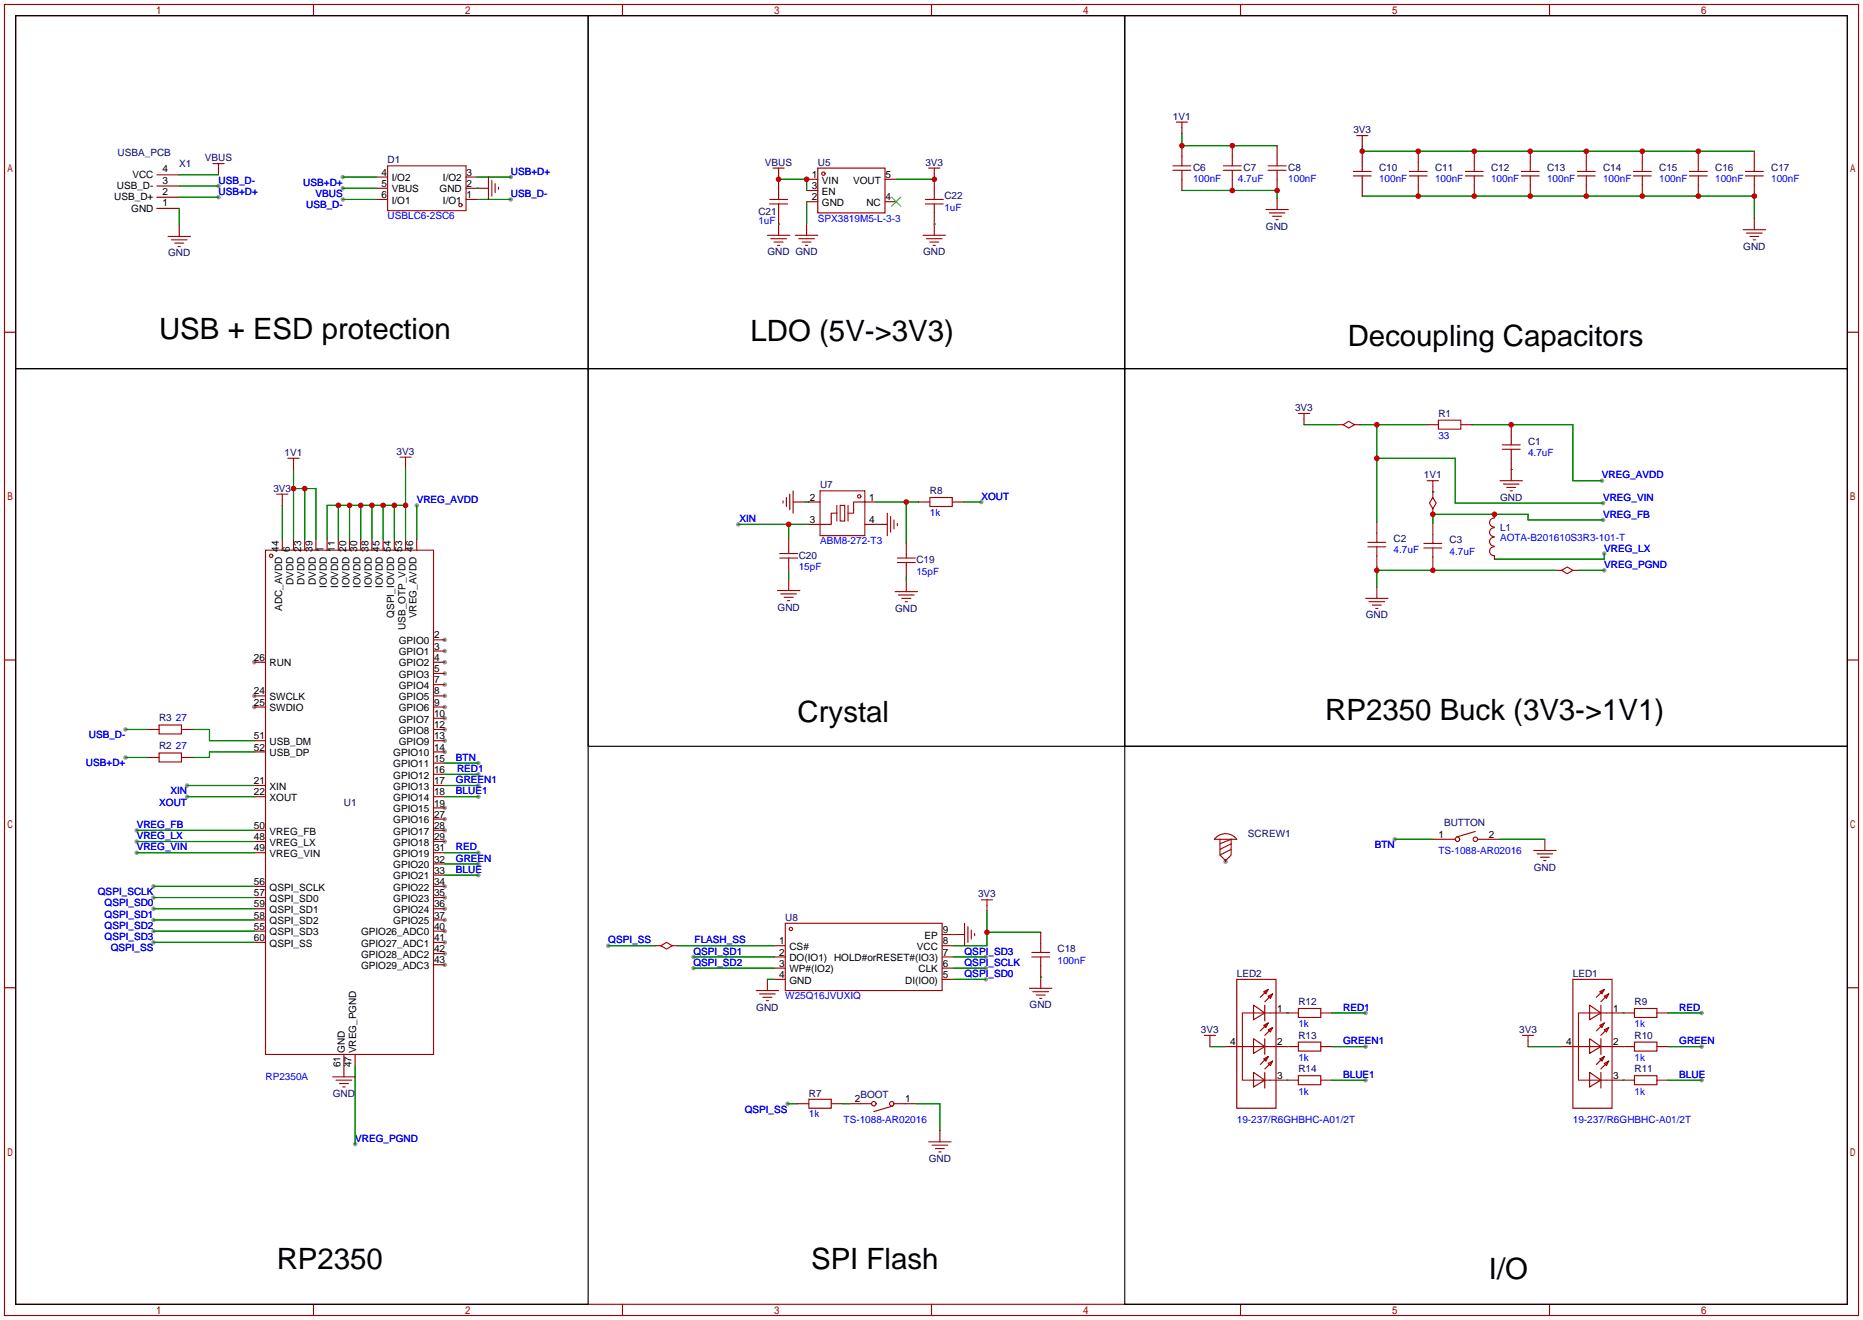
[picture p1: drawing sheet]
<svg xmlns="http://www.w3.org/2000/svg" width="422mm" height="299mm" viewBox="0 0 422 299" stroke-linecap="round" stroke-linejoin="round" font-family="sans-serif">
<g fill="#999">
<circle cx="57.7" cy="150.1" r=".51"/>
<circle cx="57.7" cy="157.7" r=".51"/>
<circle cx="57.7" cy="160.3" r=".51"/>
<circle cx="100.8" cy="218.7" r=".51"/>
<circle cx="100.8" cy="216.2" r=".51"/>
<circle cx="100.8" cy="213.6" r=".51"/>
<circle cx="100.8" cy="211.1" r=".51"/>
<circle cx="100.8" cy="208.5" r=".51"/>
<circle cx="100.8" cy="206" r=".51"/>
<circle cx="100.8" cy="203.5" r=".51"/>
<circle cx="100.8" cy="200.9" r=".51"/>
<circle cx="100.8" cy="190.8" r=".51"/>
<circle cx="100.8" cy="188.2" r=".51"/>
<circle cx="100.8" cy="185.7" r=".51"/>
<circle cx="100.8" cy="183.1" r=".51"/>
<circle cx="100.8" cy="170.4" r=".51"/>
<circle cx="100.8" cy="167.9" r=".51"/>
<circle cx="100.8" cy="165.4" r=".51"/>
<circle cx="100.8" cy="162.8" r=".51"/>
<circle cx="100.8" cy="160.3" r=".51"/>
<circle cx="100.8" cy="157.7" r=".51"/>
<circle cx="100.8" cy="155.2" r=".51"/>
<circle cx="100.8" cy="152.7" r=".51"/>
<circle cx="100.8" cy="150.1" r=".51"/>
<circle cx="100.8" cy="147.6" r=".51"/>
<circle cx="100.8" cy="145" r=".51"/>
<circle cx="277.9" cy="195.3" r=".51"/>
<circle cx="94.5" cy="114.6" r=".51"/>
<circle cx="31" cy="188.2" r=".51"/>
<circle cx="31" cy="190.8" r=".51"/>
<circle cx="31" cy="193.3" r=".51"/>
<circle cx="80.5" cy="259.3" r=".51"/>
<circle cx="363.2" cy="109" r=".51"/>
<circle cx="363.5" cy="114" r=".51"/>
<circle cx="363.5" cy="117.9" r=".51"/>
<circle cx="363.7" cy="125.5" r=".51"/>
<circle cx="363.7" cy="129.3" r=".51"/>
<circle cx="49.5" cy="44.7" r=".51"/>
<circle cx="28.4" cy="165.4" r=".51"/>
<circle cx="28.4" cy="171.7" r=".51"/>
<circle cx="178.6" cy="250.2" r=".51"/>
<circle cx="34.8" cy="203.5" r=".51"/>
<circle cx="34.8" cy="200.9" r=".51"/>
<circle cx="34.8" cy="211.1" r=".51"/>
<circle cx="34.8" cy="213.6" r=".51"/>
<circle cx="34.8" cy="206" r=".51"/>
<circle cx="34.8" cy="208.5" r=".51"/>
<circle cx="42.4" cy="178.1" r=".51"/>
<circle cx="42.4" cy="180.6" r=".51"/>
<circle cx="316.2" cy="190.2" r=".51"/>
<circle cx="77.7" cy="42.7" r=".51"/>
<circle cx="115.8" cy="40.1" r=".51"/>
<circle cx="77.7" cy="40.1" r=".51"/>
<circle cx="115.8" cy="45.2" r=".51"/>
<circle cx="77.7" cy="45.2" r=".51"/>
<circle cx="49.5" cy="42.2" r=".51"/>
<circle cx="385.8" cy="229.6" r=".51"/>
<circle cx="385.8" cy="237.2" r=".51"/>
<circle cx="385.8" cy="244.9" r=".51"/>
<circle cx="108.5" cy="193.3" r=".51"/>
<circle cx="108.5" cy="195.8" r=".51"/>
<circle cx="108.5" cy="198.4" r=".51"/>
<circle cx="108.5" cy="175.5" r=".51"/>
<circle cx="167.4" cy="118.9" r=".51"/>
<circle cx="222.5" cy="113.8" r=".51"/>
<circle cx="309.6" cy="229.6" r=".51"/>
<circle cx="309.6" cy="237.2" r=".51"/>
<circle cx="309.6" cy="244.9" r=".51"/>
<circle cx="108.5" cy="173" r=".51"/>
<circle cx="108.5" cy="178.1" r=".51"/>
<circle cx="108.5" cy="180.6" r=".51"/>
<circle cx="223.5" cy="216.9" r=".51"/>
<circle cx="223.5" cy="219.5" r=".51"/>
<circle cx="223.5" cy="222" r=".51"/>
<circle cx="137.9" cy="214.4" r=".51"/>
<circle cx="157.2" cy="216.9" r=".51"/>
<circle cx="157.2" cy="219.5" r=".51"/>
</g>
<g fill="none" stroke="#a10000" stroke-width=".25">
<path d="M1 1h420.4v297.2h-420.4zM3.6 3.6h415.2v292.1h-415.2zM71.1 1v2.6M141.1 1v2.6M211.2 1v2.6M281.3 1v2.6M351.3 1v2.6M35.6 39.6h5M48.3 37.1h2.5M49.5 37.1v2.5M87.9 37.6h17.8v10.2h-17.8zM175.3 38.1h2.5"/>
<path d="M176.5 38.1v7.1M185.4 38.1h15.3v10.2h-15.3zM210.6 38.1h2.5M211.8 38.1v7.1M265.9 37.6h4.1M265.9 38.6h4.1M266.7 27.7h2.5M268 27.7v2.5M268 33v4.6M268 38.6v4.6M277.4 37.6h4M277.4 38.6h4"/>
<path d="M279.4 33v4.6M279.4 38.6v4.6M287.5 37.6h4.1M287.5 38.6h4.1M289.6 33v4.6M289.6 38.6v4.6M306.8 38.9h4.1M306.8 39.9h4.1M307.6 30.7h2.5M308.9 30.7v2.6M308.9 34.3v4.6M308.9 39.9v4.6"/>
<path d="M319.5 38.9h4.1M319.5 39.9h4.1M321.6 34.3v4.6M321.6 39.9v4.6M332.2 38.9h4.1M332.2 39.9h4.1M334.3 34.3v4.6M334.3 39.9v4.6M344.9 38.9h4.1M344.9 39.9h4.1M347 34.3v4.6M347 39.9v4.6"/>
<path d="M357.6 38.9h4.1M357.6 39.9h4.1M359.7 34.3v4.6M359.7 39.9v4.6M370.3 38.9h4.1M370.3 39.9h4.1M372.4 34.3v4.6M372.4 39.9v4.6M383 38.9h4.1M383 39.9h4.1M385.1 34.3v4.6M385.1 39.9v4.6"/>
<path d="M395.7 38.9h4.1M395.7 39.9h4.1M397.8 34.3v4.6M397.8 39.9v4.6M35.6 47.2h5M35.6 44.7h5M35.6 42.2h5M38.1 53.6h5.1M38.9 54.4h3.5M39.6 55.1h2.1M40.4 55.9h.5M40.6 51.1v2.5"/>
<path d="M85.3 45.2h2.6M85.3 42.7h2.6M85.3 40.1h2.6M105.7 45.2h2.5M105.7 42.7h5M105.7 40.1h2.5M110.7 40.1v5.1M111.5 40.9v3.6M112.3 41.7v2M113 42.4v.5M174 53.3h5.1M174.5 45.2h4.1"/>
<path d="M174.5 46.2h4.1M174.8 54.1h3.5M175.5 54.9h2M176.3 55.6h.5M176.5 46.2v7.1M180.3 53.3h5.1M181.1 54.1h3.6M181.9 54.9h2M182.6 55.6h.5M182.9 40.6h2.5M182.9 45.7h2.5M182.9 43.2h2.5"/>
<path d="M182.9 50.8v2.5M200.7 40.6h2.5M200.7 45.7h2.5M209.3 53.3h5.1M209.8 45.2h4.1M209.8 46.2h4.1M210.1 54.1h3.5M210.8 54.9h2.1M211.6 55.6h.5M211.8 46.2v7.1M287 47.5h5.1M287.8 48.3h3.5"/>
<path d="M288.5 49h2.1M289.3 49.8h.5M289.6 45v2.5M395.2 52.1h5.1M396 52.8h3.5M396.7 53.6h2.1M397.5 54.4h.5M397.8 49.5v2.6M1 75.3h2.6M418.8 75.3h2.6M294.4 93.7h2.5M295.7 93.7v2.6"/>
<path d="M303.3 96.3h1.2M304.5 96.3l1.3-.8 1.3 .8-1.3 .7zM307.1 96.3h1.3M323.6 96.3h2.5M326.1 95.2h5.1v2.1h-5.1zM331.2 96.3h2.6M342.6 96.3v4.5M62.7 112h2.6M64 112v2.6M65.3 103.9h2.5M66.5 103.9v2.5M90.7 103.6h2.5"/>
<path d="M91.9 103.6v2.6M177.5 113.5v.5M178.3 112.8v2M179.1 112v3.6M179.8 113.8h2.6M179.8 111.3v5M183.4 113.8h2.5M185.9 111.3h10.2v10.1h-10.2zM189.7 116.3h-1.2v2.6h-5.1M189.7 114.6v3.5M190.5 114.6h1v3.5h-1zM192.3 114.6v3.5"/>
<path d="M196.1 118.9h5.1M198.6 113.8h-5.1v2.5h-1.2M201.2 116.3v5.1M201.9 117.1v3.5M202.7 117.9v2M203.5 118.6v.5M208.3 113.8h2.5M210.8 112.8h5.1v2h-5.1zM215.9 113.8h2.5M312.2 118.4v4.5M323.6 109h2.5M324.9 112.8l.7 1.2-.7 1.3-.8-1.3z"/>
<path d="M324.9 109v3.8M324.9 115.3v1.3M324.9 118.6v4.6M338.8 119.6a1.01 1.01 0 0 0-1.1 1 1.01 1.01 0 0 0 1.1 1M338.8 117.4a1.01 1.01 0 0 0-1.1 1 1.01 1.01 0 0 0 1.1 1.1M338.8 116.6v.7M340.1 109h5.1M340.6 100.8h4.1M340.6 101.9h4.1M340.9 109.7h3.5M341.6 110.5h2.1M342.4 111.3h.5"/>
<path d="M342.6 101.9v7.1M60.2 124.7h38.1v114.3h-38.1zM64 122.2v2.5M66.5 122.2v2.5M69.1 122.2v2.5M71.6 122.2v2.5M74.2 122.2v2.5M76.7 122.2v2.5M79.2 122.2v2.5M81.8 122.2v2.5M84.3 122.2v2.5M86.9 122.2v2.5"/>
<path d="M89.4 122.2v2.5M91.9 122.2v2.5M94.5 122.2v2.5M176.3 133.9h5.1M176.8 126.5h4M176.8 125.5h4M177 134.6h3.6M177.8 135.4h2M178.6 136.1h.5M178.8 122.2v3.3M178.8 126.5v3.3M178.8 131.3v2.6"/>
<path d="M202.9 134.1h5.1M203.5 127.5h4M203.5 126.5h4M203.7 134.9h3.6M204.5 135.6h2M205.2 136.4h.5M205.5 123.2v3.3M205.5 127.5v3.3M205.5 131.6v2.5M309.6 135.6h5.1M310.1 122.9h4.1M310.1 124h4.1"/>
<path d="M310.4 136.4h3.5M311.1 137.2h2.1M311.9 137.9h.5M312.2 124v4.5M312.2 133.1v2.5M322.8 123.2h4.1M322.8 124.2h4.1M324.9 124.2v4.6M338.8 123.9a1.01 1.01 0 0 0-1.1 1 1.01 1.01 0 0 0 1.1 1.1M338.8 121.8a1.01 1.01 0 0 0-1.1 1 1.01 1.01 0 0 0 1.1 1M338.8 126v.7M352.8 129.3h1.3"/>
<path d="M354.1 129.3l1.2-.8 1.3 .8-1.3 .7zM356.6 129.3h1.3M1 149.6h2.6M57.7 150.1h2.5M57.7 157.7h2.5M98.3 150.1h2.5M98.3 157.7h2.5M98.3 155.2h2.5M98.3 152.7h2.5M98.3 147.6h2.5M98.3 145h2.5M418.8 149.6h2.6"/>
<path d="M33.5 165.4h2.6M33.5 171.7h2.6M36.1 170.7h5v2h-5zM36.1 164.3h5v2.1h-5zM41.1 165.4h2.6M41.1 171.7h2.6M57.7 160.3h2.5M57.7 167.9h2.5M57.7 170.4h2.5M57.7 178.1h2.5M98.3 160.3h2.5M98.3 167.9h2.5"/>
<path d="M98.3 170.4h2.5M98.3 178.1h2.5M98.3 175.5h2.5M98.3 173h2.5M98.3 165.4h2.5M98.3 162.8h2.5M57.7 180.6h2.5M57.7 188.2h2.5M57.7 190.8h2.5M57.7 193.3h2.5M98.3 180.6h2.5M98.3 188.2h2.5"/>
<path d="M98.3 190.8h2.5M98.3 193.3h2.5M98.3 198.4h2.5M98.3 195.8h2.5M98.3 185.7h2.5M98.3 183.1h2.5M275.8 189.8a3.2 3.2 0 0 1 4.6 .4h-5.1zM276.6 190.2v3.6l1.3 1.3 1.2-1.3v-3.6l-2.5 1.1M277.9 194.8v.5M279.1 191.3l-2.5 1.2M279.1 192.5l-2.5 1.3M324.9 190.2h5"/>
<path d="M334.5 188.5l-4.3 1.2M335 190.2h5.1M347.7 192.8h5.1M348.5 193.5h3.5M349.2 194.3h2.1M350 195.1h.5M350.3 190.2v2.6M57.7 200.9h2.5M57.7 203.5h2.5M57.7 206h2.5M57.7 208.5h2.5M57.7 211.1h2.5"/>
<path d="M57.7 213.6h2.5M98.3 200.9h2.5M98.3 203.5h2.5M98.3 206h2.5M98.3 208.5h2.5M98.3 211.1h2.5M98.3 213.6h2.5M98.3 218.7h2.5M98.3 216.2h2.5M148.6 214.4h1.3M149.9 214.4l1.2-.8 1.3 .8-1.3 .7zM152.4 214.4h1.3"/>
<path d="M175.5 214.4h2.6M175.5 216.9h2.6M175.5 219.5h2.6M178.1 209.3h35.5v15.2h-35.5zM213.6 214.4h2.6M213.6 216.9h2.6M213.6 219.5h2.6M213.6 211.8h5.1M218.7 209.3v5.1M219.5 210.1v3.5M220.2 210.8v2.1M221 211.6v.5"/>
<path d="M222.5 204h2.5M223.8 204v2.5M233.9 216.9h4.1M233.9 215.9h4.1M236 211.3v4.6M236 216.9v7.1M1 223.9h2.6M78 239v5.1M80.5 239v2.6M171.4 224.5h5.1M172.2 225.3h3.6M173 226.1h2"/>
<path d="M173.7 226.8h.5M174 222v2.5M175.5 222h2.6M213.6 222h2.6M233.4 224h5.1M234.2 224.8h3.5M234.9 225.6h2.1M235.7 226.3h.5M273 234.7h2.6M274.3 234.7v2.5M277.9 237.2h16.5M280.4 222h8.9v29.2h-8.9z"/>
<path d="M284.2 235.5l2.6 1.7-2.6 1.6zM284.2 227.8l2.6 1.8-2.6 1.5zM286.5 232.4l1-.5-.5 1zM286.5 224.8l1-.5-.5 1zM286.8 227.8v3.6M286.8 235.5v3.5M287.5 233.4l1-.5-.5 1zM287.5 225.8l1-.5-.5 1zM287.5 239.5l-1.7 1.8M287.5 231.9l-1.7 1.8M287.5 224.3l-1.7 1.8M288.5 232.9l-1.7 1.8"/>
<path d="M288.5 225.3l-1.7 1.8M294.4 228.6h5.1v2h-5.1zM294.4 236.2h5.1v2.1h-5.1zM294.4 229.6h-12.7v15.3h12.7M299.5 237.2h2.5M299.5 229.6h2.5M345.2 234.7h2.5M346.5 234.7v2.5M354.1 237.2h16.5M356.6 222h8.9v29.2h-8.9zM360.4 235.5l2.6 1.7-2.6 1.6zM360.4 227.8l2.6 1.8-2.6 1.5z"/>
<path d="M362.7 232.4l1-.5-.5 1zM362.7 224.8l1-.5-.5 1zM363 227.8v3.6M363 235.5v3.5M363.7 233.4l1-.5-.5 1zM363.7 225.8l1-.5-.5 1zM363.7 239.5l-1.8 1.8M363.7 231.9l-1.8 1.8M363.7 224.3l-1.8 1.8M364.7 232.9l-1.7 1.8M364.7 225.3l-1.7 1.8M370.6 228.6h5.1v2h-5.1z"/>
<path d="M370.6 236.2h5.1v2.1h-5.1zM370.6 229.6h-12.7v15.3h12.7M375.7 237.2h2.5M375.7 229.6h2.5M418.8 223.9h2.6M75.4 244.1h5.1M76.2 244.9h3.6M77 245.6h2M77.7 246.4h.5M180.8 250.2h2.6M183.4 249.2h5.1v2h-5.1zM188.5 250.2h2.5"/>
<path d="M192.5 250.2h5.1M202.4 250.7l-4.3 1.3M202.7 250.2h5.1M210.6 258.8h5M211.3 259.6h3.6M213.1 256.3v2.5M284.2 243.1l2.6 1.8-2.6 1.5zM286.5 240l1-.5-.5 1zM286.8 243.1v3.5M287.5 241l1-.5-.5 1.1zM288.5 240.5l-1.7 1.8M294.4 243.8h5.1v2.1h-5.1z"/>
<path d="M299.5 244.9h2.5M360.4 243.1l2.6 1.8-2.6 1.5zM362.7 240l1-.5-.5 1zM363 243.1v3.5M363.7 241l1-.5-.5 1.1zM364.7 240.5l-1.7 1.8M370.6 243.8h5.1v2.1h-5.1zM375.7 244.9h2.5M212.1 260.3h2M212.9 261.1h.5M71.1 295.7v2.5M141.1 295.7v2.5"/>
<path d="M211.2 295.7v2.5M281.3 295.7v2.5M351.3 295.7v2.5"/>
<circle cx="186.7" cy="39.4" r=".38"/>
<circle cx="104.4" cy="46.5" r=".38"/>
<circle cx="194.8" cy="112.5" r=".38"/>
<circle cx="61.5" cy="126" r=".38"/>
<circle cx="330.5" cy="190.2" r=".51"/>
<circle cx="334.5" cy="190.2" r=".51"/>
<circle cx="179.3" cy="210.6" r=".38"/>
<circle cx="198.1" cy="250.2" r=".51"/>
<circle cx="202.2" cy="250.2" r=".51"/>
</g>
<g fill="none" stroke="#008700" stroke-width=".25">
<path d="M40.6 39.6h8.9M268 30.2v2.8h21.6M308.9 33.3v1h88.9M40.6 47.2v3.9M40.6 44.7h8.9M40.6 42.2h8.9M77.7 42.7h7.6M77.7 40.1h7.6M77.7 45.2h7.6M108.2 42.7h.1M108.2 40.1h7.6M108.2 45.2h7.6"/>
<path d="M176.5 50.8h.1M176.5 40.6h6.4v2.6M182.9 45.7v5.1M203.2 40.6h8.6M211.8 50.8h.1M268 43.2h21.6v1.8M308.9 44.5h88.9v5M295.7 96.3h7.6M308.4 96.3h15.2M312.2 96.3v22.1M333.8 96.3h22.8v12.7h6.6M64 114.6v7.6"/>
<path d="M66.5 110.7h5.1v11.5M66.5 106.4v15.8M69.1 110.7v11.5M76.7 114.6v7.6M79.2 114.6v7.6M81.8 114.6v7.6M84.3 114.6v7.6M86.9 114.6v7.6M89.4 114.6v7.6M91.9 114.6h-17.7v7.6M91.9 106.2v16M94.5 114.6v7.6"/>
<path d="M167.4 118.9h16M178.8 118.9v3.3M182.4 113.8h1M198.6 118.9h.1M198.6 113.8h9.7M205.5 113.8v9.4M218.4 113.8h4.1M312.2 103.9h17.7v10.1h33.6M324.9 111.5h.1M342.6 106.4h.1M363.5 117.9h-17v-1.3h-21.6v2M178.8 129.8v1.5"/>
<path d="M205.5 130.8v.8M312.2 128.5v4.6M312.2 129.3h40.6M324.9 128.8v.5M357.9 129.3h5.8M363.7 125.5v1.2h-24.9M28.4 165.4h5.1M28.4 171.7h5.1M42.4 178.1h15.3M43.7 165.4h3.8v2.5h10.2M57.7 170.4h-10.2v1.3h-3.8M100.8 178.1h7.7"/>
<path d="M100.8 175.5h7.7M100.8 173h7.7M31 188.2h26.7M31 190.8h26.7M31 193.3h26.7M42.4 180.6h15.3M100.8 193.3h7.7M100.8 180.6h7.7M100.8 195.8h7.7M100.8 198.4h7.7M316.2 190.2h8.7M340.1 190.2h10.2"/>
<path d="M34.8 203.5h22.9M34.8 200.9h22.9M34.8 211.1h22.9M34.8 213.6h22.9M34.8 206h22.9M34.8 208.5h22.9M137.9 214.4h10.7M153.7 214.4h21.8M157.2 216.9h18.3M157.2 219.5h18.3M216.2 211.8h.1M216.2 216.9h7.3"/>
<path d="M216.2 219.5h7.3M223.8 206.5v7.9h-7.6M223.8 211.3h12.2M174 222h1.5M216.2 222h7.3M236 221.5h.1M274.3 237.2h3.6M291.8 237.2h.1M291.8 229.6h.1M302 237.2h7.6M302 229.6h7.6M346.5 237.2h7.6"/>
<path d="M368 229.6h.1M368 237.2h.1M378.2 237.2h7.6M378.2 229.6h7.6M78 241.6h.1M80.5 241.6v17.7M178.6 250.2h2.2M191 250.2h1.5M207.8 250.2h5.3v6.1M291.8 244.9h.1M302 244.9h7.6M368 244.9h.1"/>
<path d="M378.2 244.9h7.6"/>
</g>
<path d="M3.6 3.6h129.7v80h-129.7zM133.3 3.6h121.7v80h-121.7zM255 3.6h163.8v80h-163.8zM3.6 83.6h129.7v212.1h-129.7zM133.3 83.6h121.7v85.6h-121.7zM255 83.6h163.8v85.6h-163.8zM255 169.2h163.8v126.5h-163.8z" fill="none" stroke="#000" stroke-width=".25"/>
<path d="M202.2 44.7l2 2M204.2 44.7l-2 2" fill="none" stroke="#3c3" stroke-width=".25"/>
<g fill="#c00">
<circle cx="342.6" cy="96.3" r=".63"/>
<circle cx="312.2" cy="103.9" r=".63"/>
<circle cx="312.2" cy="96.3" r=".63"/>
<circle cx="312.2" cy="129.3" r=".63"/>
<circle cx="324.9" cy="129.3" r=".63"/>
<circle cx="324.9" cy="116.6" r=".63"/>
<circle cx="338.8" cy="116.6" r=".63"/>
<circle cx="69.1" cy="110.7" r=".63"/>
<circle cx="66.5" cy="110.7" r=".63"/>
<circle cx="397.8" cy="44.4" r=".63"/>
<circle cx="385.1" cy="44.4" r=".63"/>
<circle cx="372.4" cy="44.4" r=".63"/>
<circle cx="359.7" cy="44.4" r=".63"/>
<circle cx="347" cy="44.4" r=".63"/>
<circle cx="334.3" cy="44.4" r=".63"/>
<circle cx="321.6" cy="44.4" r=".63"/>
<circle cx="308.9" cy="34.3" r=".63"/>
<circle cx="321.6" cy="34.3" r=".63"/>
<circle cx="334.3" cy="34.3" r=".63"/>
<circle cx="347" cy="34.3" r=".63"/>
<circle cx="359.7" cy="34.3" r=".63"/>
<circle cx="372.4" cy="34.3" r=".63"/>
<circle cx="385.1" cy="34.3" r=".63"/>
<circle cx="279.4" cy="33" r=".63"/>
<circle cx="268" cy="33" r=".63"/>
<circle cx="289.6" cy="43.2" r=".63"/>
<circle cx="279.4" cy="43.2" r=".63"/>
<circle cx="205.5" cy="113.8" r=".63"/>
<circle cx="178.8" cy="118.9" r=".63"/>
<circle cx="211.8" cy="40.6" r=".63"/>
<circle cx="182.9" cy="40.6" r=".63"/>
<circle cx="176.5" cy="40.6" r=".63"/>
<circle cx="89.4" cy="114.6" r=".63"/>
<circle cx="91.9" cy="114.6" r=".63"/>
<circle cx="86.9" cy="114.6" r=".63"/>
<circle cx="84.3" cy="114.6" r=".63"/>
<circle cx="81.8" cy="114.6" r=".63"/>
<circle cx="79.2" cy="114.6" r=".63"/>
<circle cx="76.7" cy="114.6" r=".63"/>
<circle cx="223.8" cy="211.3" r=".63"/>
</g>
<g font-size="6.7">
<text x="36.1" y="76.9">USB + ESD protection</text>
<text x="170.2" y="77.4">LDO (5V-&gt;3V3)</text>
<text x="305.6" y="78.4">Decoupling Capacitors</text>
<text x="180.8" y="163.8">Crystal</text>
<text x="300.5" y="163.2">RP2350 Buck (3V3-&gt;1V1)</text>
<text x="62.7" y="287.7">RP2350</text>
<text x="183.9" y="287.7">SPI Flash</text>
<text x="337.6" y="290">I/O</text>
</g>
<g font-size="2.3" fill="#000080">
<text x="266" y="27.1">1V1</text>
<text x="26.7" y="35.3">USBA_PCB</text>
<text x="306.8" y="30.2">3V3</text>
<text x="40.6" y="37.8">X1</text>
<text x="46.4" y="36.5">VBUS</text>
<text x="87.9" y="37">D1</text>
<text x="173.4" y="37.6">VBUS</text>
<text x="185.4" y="37.6">U5</text>
<text x="209.8" y="37.6">3V3</text>
<text x="270.5" y="38.8">C6</text>
<text x="281.9" y="38.8">C7</text>
<text x="292.1" y="38.8">C8</text>
<text x="312.7" y="38.8">C10</text>
<text x="325.4" y="38.8">C11</text>
<text x="338.1" y="38.8">C12</text>
<text x="350.8" y="38.8">C13</text>
<text x="363.5" y="38.8">C14</text>
<text x="376.2" y="38.8">C15</text>
<text x="388.9" y="38.8">C16</text>
<text x="401.6" y="38.8">C17</text>
<text x="214.1" y="45.2">C22</text>
<text x="172" y="48.7">C21</text>
<text x="287" y="52">GND</text>
<text x="38.1" y="58.1">GND</text>
<text x="174" y="57.9">GND GND</text>
<text x="209.3" y="57.9">GND</text>
<text x="395.2" y="56.6">GND</text>
<text x="293.6" y="93.2">3V3</text>
<text x="326.1" y="94.5">R1</text>
<text x="346.5" y="100.8">C1</text>
<text x="64.5" y="103.3">1V1</text>
<text x="89.9" y="103.1">3V3</text>
<text x="62" y="111.5">3V3</text>
<text x="185.9" y="110.7">U7</text>
<text x="210.8" y="112">R8</text>
<text x="322.8" y="108.4">1V1</text>
<text x="340.1" y="113.5">GND</text>
<text x="316" y="122.9">C2</text>
<text x="328.7" y="123.2">C3</text>
<text x="340.1" y="120.4">L1</text>
<text x="181.1" y="126.7">C20</text>
<text x="207.8" y="127.7">C19</text>
<text x="176.3" y="138.4">GND</text>
<text x="203" y="138.6">GND</text>
<text x="309.6" y="140.2">GND</text>
<text x="36.1" y="163.5">R3</text>
<text x="36.1" y="169.9">R2</text>
<text x="78" y="182.6">U1</text>
<text x="283" y="189.7">SCREW1</text>
<text x="327.4" y="187.2">BUTTON</text>
<text x="347.7" y="197.3">GND</text>
<text x="221.8" y="203.4">3V3</text>
<text x="178.1" y="208.8">U8</text>
<text x="239.8" y="215.9">C18</text>
<text x="280.4" y="221.5">LED2</text>
<text x="356.6" y="221.5">LED1</text>
<text x="294.4" y="227.8">R12</text>
<text x="370.6" y="227.8">R9</text>
<text x="171.5" y="229.1">GND</text>
<text x="233.4" y="228.6">GND</text>
<text x="272.3" y="234.2">3V3</text>
<text x="294.4" y="235.4">R13</text>
<text x="344.4" y="234.2">3V3</text>
<text x="370.6" y="235.4">R10</text>
<text x="294.4" y="243">R14</text>
<text x="370.6" y="243">R11</text>
<text x="75.5" y="248.6">GND</text>
<text x="183.4" y="248.6">R7</text>
<text x="195.1" y="248.9">BOOT</text>
<text x="210.6" y="263.4">GND</text>
</g>
<g font-size="2.3">
<text x="30" y="40.4">VCC</text>
<text x="36.8" y="41.6">3</text>
<text x="36.8" y="39.1">4</text>
<text x="86.5" y="39.8">4</text>
<text x="88.8" y="41.1">I/O2</text>
<text x="100.4" y="41.1">I/O2</text>
<text x="105.8" y="39.8">3</text>
<text x="184" y="40.3">1</text>
<text x="186.4" y="41.6">VIN</text>
<text x="193.4" y="41.6">VOUT</text>
<text x="200.8" y="40.3">5</text>
<text x="25.9" y="45.4">USB_D+</text>
<text x="26.5" y="42.9">USB_D-</text>
<text x="29.8" y="48">GND</text>
<text x="36.8" y="46.7">1</text>
<text x="36.8" y="44.2">2</text>
<text x="86.5" y="42.4">5</text>
<text x="86.5" y="44.9">6</text>
<text x="88.8" y="43.6">VBUS</text>
<text x="88.8" y="46.2">I/O1</text>
<text x="99.7" y="43.6">GND</text>
<text x="100.4" y="46.2">I/O1</text>
<text x="105.8" y="44.9">1</text>
<text x="105.8" y="42.4">2</text>
<text x="184" y="45.4">2</text>
<text x="184" y="42.9">3</text>
<text x="186.4" y="46.7">GND</text>
<text x="186.4" y="44.1">EN</text>
<text x="196.4" y="46.7">NC</text>
<text x="200.8" y="45.4">4</text>
<text x="183.7" y="113.5">2</text>
<text x="197.1" y="113.5">1</text>
<text x="183.7" y="118.6">3</text>
<text x="197.1" y="118.6">4</text>
<text x="63.2" y="125.1" transform="rotate(-90 63.2 125.1)">44</text>
<text x="65.8" y="125.1" transform="rotate(-90 65.8 125.1)">6</text>
<text x="68.3" y="125.1" transform="rotate(-90 68.3 125.1)">23</text>
<text x="70.8" y="125.1" transform="rotate(-90 70.8 125.1)">39</text>
<text x="73.4" y="125.1" transform="rotate(-90 73.4 125.1)">1</text>
<text x="75.9" y="125.1" transform="rotate(-90 75.9 125.1)">11</text>
<text x="78.5" y="125.1" transform="rotate(-90 78.5 125.1)">20</text>
<text x="81" y="125.1" transform="rotate(-90 81 125.1)">30</text>
<text x="83.5" y="125.1" transform="rotate(-90 83.5 125.1)">38</text>
<text x="86.1" y="125.1" transform="rotate(-90 86.1 125.1)">45</text>
<text x="88.6" y="125.1" transform="rotate(-90 88.6 125.1)">54</text>
<text x="91.2" y="125.1" transform="rotate(-90 91.2 125.1)">53</text>
<text x="93.7" y="125.1" transform="rotate(-90 93.7 125.1)">46</text>
<text x="66.5" y="132.6" transform="rotate(-90 66.5 132.6)">DVDD</text>
<text x="69.1" y="132.6" transform="rotate(-90 69.1 132.6)">DVDD</text>
<text x="71.6" y="132.6" transform="rotate(-90 71.6 132.6)">DVDD</text>
<text x="74.1" y="133.3" transform="rotate(-90 74.1 133.3)">IOVDD</text>
<text x="76.7" y="133.3" transform="rotate(-90 76.7 133.3)">IOVDD</text>
<text x="79.2" y="133.3" transform="rotate(-90 79.2 133.3)">IOVDD</text>
<text x="81.8" y="133.3" transform="rotate(-90 81.8 133.3)">IOVDD</text>
<text x="84.3" y="133.3" transform="rotate(-90 84.3 133.3)">IOVDD</text>
<text x="86.8" y="133.3" transform="rotate(-90 86.8 133.3)">IOVDD</text>
<text x="64" y="138.5" transform="rotate(-90 64 138.5)">ADC_AVDD</text>
<text x="89.4" y="140" transform="rotate(-90 89.4 140)">QSPI_IOVDD</text>
<text x="91.9" y="142.8" transform="rotate(-90 91.9 142.8)">USB_OTP_VDD</text>
<text x="94.5" y="140.1" transform="rotate(-90 94.5 140.1)">VREG_AVDD</text>
<text x="57.5" y="149.8">26</text>
<text x="90.4" y="148.5">GPIO1</text>
<text x="90.4" y="146">GPIO0</text>
<text x="98.4" y="149.8">4</text>
<text x="98.4" y="147.3">3</text>
<text x="98.4" y="144.7">2</text>
<text x="61.1" y="151.1">RUN</text>
<text x="90.4" y="153.6">GPIO3</text>
<text x="90.4" y="151.1">GPIO2</text>
<text x="98.4" y="154.9">7</text>
<text x="98.4" y="152.3">5</text>
<text x="57.5" y="157.4">24</text>
<text x="57.5" y="160">25</text>
<text x="61.1" y="158.7">SWCLK</text>
<text x="61.1" y="161.2">SWDIO</text>
<text x="90.4" y="161.2">GPIO6</text>
<text x="90.4" y="158.7">GPIO5</text>
<text x="90.4" y="156.2">GPIO4</text>
<text x="98.4" y="160">9</text>
<text x="98.4" y="157.4">8</text>
<text x="57.5" y="167.6">51</text>
<text x="90.4" y="166.3">GPIO8</text>
<text x="90.4" y="163.8">GPIO7</text>
<text x="98.4" y="167.6">13</text>
<text x="98.4" y="165">12</text>
<text x="98.4" y="162.5">10</text>
<text x="57.5" y="170.1">52</text>
<text x="61.1" y="168.9">USB_DM</text>
<text x="61.1" y="171.4">USB_DP</text>
<text x="89.2" y="173.9">GPIO11</text>
<text x="89.2" y="171.4">GPIO10</text>
<text x="90.4" y="168.9">GPIO9</text>
<text x="98.4" y="172.7">15</text>
<text x="98.4" y="170.1">14</text>
<text x="57.5" y="177.7">21</text>
<text x="61.1" y="179">XIN</text>
<text x="89.2" y="179">GPIO13</text>
<text x="89.2" y="176.5">GPIO12</text>
<text x="98.4" y="177.7">17</text>
<text x="98.4" y="175.2">16</text>
<text x="57.5" y="180.3">22</text>
<text x="61.1" y="181.6">XOUT</text>
<text x="89.2" y="184.1">GPIO15</text>
<text x="89.2" y="181.6">GPIO14</text>
<text x="98.4" y="185.4">27</text>
<text x="98.4" y="182.8">19</text>
<text x="98.4" y="180.3">18</text>
<text x="57.5" y="187.9">50</text>
<text x="57.5" y="190.4">48</text>
<text x="61.1" y="189.2">VREG_FB</text>
<text x="61.1" y="191.7">VREG_LX</text>
<text x="89.2" y="191.7">GPIO18</text>
<text x="89.2" y="189.2">GPIO17</text>
<text x="89.2" y="186.6">GPIO16</text>
<text x="98.4" y="190.4">29</text>
<text x="98.4" y="187.9">28</text>
<text x="326.1" y="189.9">1</text>
<text x="337.6" y="189.9">2</text>
<text x="57.5" y="193">49</text>
<text x="61.1" y="194.3">VREG_VIN</text>
<text x="89.2" y="196.8">GPIO20</text>
<text x="89.2" y="194.3">GPIO19</text>
<text x="98.4" y="195.5">32</text>
<text x="98.4" y="193">31</text>
<text x="57.5" y="200.6">56</text>
<text x="57.5" y="203.1">57</text>
<text x="61.1" y="201.9">QSPI_SCLK</text>
<text x="89.2" y="201.9">GPIO22</text>
<text x="89.2" y="199.3">GPIO21</text>
<text x="98.4" y="203.1">35</text>
<text x="98.4" y="200.6">34</text>
<text x="98.4" y="198.1">33</text>
<text x="57.5" y="205.7">59</text>
<text x="57.5" y="208.2">58</text>
<text x="61.1" y="204.4">QSPI_SD0</text>
<text x="61.1" y="207">QSPI_SD1</text>
<text x="61.1" y="209.5">QSPI_SD2</text>
<text x="89.2" y="209.5">GPIO25</text>
<text x="89.2" y="207">GPIO24</text>
<text x="89.2" y="204.4">GPIO23</text>
<text x="98.4" y="208.2">37</text>
<text x="98.4" y="205.7">36</text>
<text x="57.5" y="210.8">55</text>
<text x="57.5" y="213.3">60</text>
<text x="61.1" y="212">QSPI_SD3</text>
<text x="61.1" y="214.6">QSPI_SS</text>
<text x="81.9" y="214.6">GPIO27_ADC1</text>
<text x="81.9" y="212">GPIO26_ADC0</text>
<text x="98.4" y="215.8">42</text>
<text x="98.4" y="213.3">41</text>
<text x="98.4" y="210.8">40</text>
<text x="176.7" y="214.1">1</text>
<text x="179" y="215.3">CS#</text>
<text x="207.9" y="215.3">VCC</text>
<text x="209.6" y="212.8">EP</text>
<text x="213.7" y="214.1">8</text>
<text x="213.7" y="211.5">9</text>
<text x="81.9" y="219.7">GPIO29_ADC3</text>
<text x="81.9" y="217.1">GPIO28_ADC2</text>
<text x="98.4" y="218.4">43</text>
<text x="176.7" y="216.6">2</text>
<text x="176.7" y="219.1">3</text>
<text x="176.7" y="221.7">4</text>
<text x="179" y="217.9">DO(IO1) HOLD#orRESET#(IO3)</text>
<text x="179" y="220.4">WP#(IO2)</text>
<text x="208.3" y="220.4">CLK</text>
<text x="213.7" y="221.7">5</text>
<text x="213.7" y="219.1">6</text>
<text x="213.7" y="216.6">7</text>
<text x="179" y="223">GND</text>
<text x="205.2" y="223">DI(IO0)</text>
<text x="289.6" y="229.3">1</text>
<text x="365.8" y="229.3">1</text>
<text x="78.2" y="238.7" transform="rotate(-90 78.2 238.7)">GND</text>
<text x="80.7" y="238.7" transform="rotate(-90 80.7 238.7)">VREG_PGND</text>
<text x="278.9" y="236.9">4</text>
<text x="289.6" y="236.9">2</text>
<text x="355.1" y="236.9">4</text>
<text x="365.8" y="236.9">2</text>
<text x="77.2" y="241.9" transform="rotate(-90 77.2 241.9)">61</text>
<text x="79.7" y="241.9" transform="rotate(-90 79.7 241.9)">47</text>
<text x="289.6" y="244.5">3</text>
<text x="365.8" y="244.5">3</text>
<text x="193.8" y="249.9">2</text>
<text x="205.2" y="249.9">1</text>
</g>
<g font-size="2.3" fill="#00f">
<text x="49.5" y="41.6">USB_D-</text>
<text x="115.8" y="39.6">USB+D+</text>
<text x="270.5" y="41.4">100nF</text>
<text x="280.7" y="41.4">4.7uF</text>
<text x="292.1" y="41.4">100nF</text>
<text x="312.7" y="41.4">100nF</text>
<text x="325.4" y="41.4">100nF</text>
<text x="338.1" y="41.4">100nF</text>
<text x="350.8" y="41.4">100nF</text>
<text x="363.5" y="41.4">100nF</text>
<text x="376.2" y="41.4">100nF</text>
<text x="388.9" y="41.4">100nF</text>
<text x="401.6" y="41.4">100nF</text>
<text x="49.5" y="44.2">USB+D+</text>
<text x="68.8" y="42.1">USB+D+</text>
<text x="69.4" y="47.2">USB_D-</text>
<text x="71.5" y="44.7">VBUS</text>
<text x="115.8" y="44.7">USB_D-</text>
<text x="214.1" y="47.7">1uF</text>
<text x="87.9" y="49.7">USBLC6-2SC6</text>
<text x="172" y="50.8">1uF</text>
<text x="185.4" y="50.3">SPX3819M5-L-3-3</text>
<text x="326.1" y="99.5">33</text>
<text x="346.5" y="103.3">4.7uF</text>
<text x="222.5" y="113.2">XOUT</text>
<text x="363.2" y="108.4">VREG_AVDD</text>
<text x="363.5" y="113.5">VREG_VIN</text>
<text x="94.5" y="114">VREG_AVDD</text>
<text x="167.6" y="118.3">XIN</text>
<text x="210.8" y="117.1">1k</text>
<text x="363.5" y="117.3">VREG_FB</text>
<text x="185.9" y="123.4">ABM8-272-T3</text>
<text x="316" y="125.4">4.7uF</text>
<text x="328.7" y="125.7">4.7uF</text>
<text x="340.1" y="122.6">AOTA-B201610S3R3-101-T</text>
<text x="363.7" y="125.2">VREG_LX</text>
<text x="181.1" y="129.3">15pF</text>
<text x="207.8" y="130.3">15pF</text>
<text x="363.7" y="128.7">VREG_PGND</text>
<text x="20.1" y="167.4">USB_D-</text>
<text x="39.9" y="163.5">27</text>
<text x="19.5" y="173.7">USB+D+</text>
<text x="39.9" y="169.9">27</text>
<text x="103.4" y="172.4">BTN</text>
<text x="103.4" y="177.5">GREEN1</text>
<text x="103.6" y="175">RED1</text>
<text x="36.1" y="182.6">XOUT</text>
<text x="38.6" y="180.1">XIN</text>
<text x="103.4" y="180.1">BLUE1</text>
<text x="31" y="187.7">VREG_FB</text>
<text x="31" y="190.2">VREG_LX</text>
<text x="31" y="192.8">VREG_VIN</text>
<text x="103.4" y="192.8">RED</text>
<text x="103.4" y="195.3">GREEN</text>
<text x="103.4" y="197.8">BLUE</text>
<text x="311.7" y="192.2">BTN</text>
<text x="326.1" y="193.5">TS-1088-AR02016</text>
<text x="22.2" y="202.9">QSPI_SCLK</text>
<text x="23.7" y="205.5">QSPI_SD0</text>
<text x="23.7" y="208">QSPI_SD1</text>
<text x="23.7" y="213.1">QSPI_SD3</text>
<text x="23.7" y="210.5">QSPI_SD2</text>
<text x="25.1" y="215.6">QSPI_SS</text>
<text x="137.9" y="213.8">QSPI_SS</text>
<text x="157.5" y="213.8">FLASH_SS</text>
<text x="157.2" y="216.4">QSPI_SD1</text>
<text x="157.2" y="218.9">QSPI_SD2</text>
<text x="218.7" y="216.4">QSPI_SD3</text>
<text x="218.7" y="218.9">QSPI_SCLK</text>
<text x="218.7" y="221.5">QSPI_SD0</text>
<text x="239.8" y="218.4">100nF</text>
<text x="178.1" y="226.5">W25Q16JVUXIQ</text>
<text x="294.4" y="232.9">1k</text>
<text x="304.5" y="229.1">RED1</text>
<text x="370.6" y="232.9">1k</text>
<text x="380.7" y="229.1">RED</text>
<text x="304.5" y="236.7">GREEN1</text>
<text x="380.7" y="236.7">GREEN</text>
<text x="60.2" y="244.8">RP2350A</text>
<text x="294.4" y="240.5">1k</text>
<text x="304.5" y="244.3">BLUE1</text>
<text x="370.6" y="240.5">1k</text>
<text x="380.7" y="244.3">BLUE</text>
<text x="294.4" y="248.1">1k</text>
<text x="370.6" y="248.1">1k</text>
<text x="168.9" y="252.2">QSPI_SS</text>
<text x="183.4" y="253.2">1k</text>
<text x="191.3" y="254.5">TS-1088-AR02016</text>
<text x="280.4" y="254.5">19-237/R6GHBHC-A01/2T</text>
<text x="356.6" y="254.5">19-237/R6GHBHC-A01/2T</text>
<text x="80.5" y="258.8">VREG_PGND</text>
</g>
</svg>
